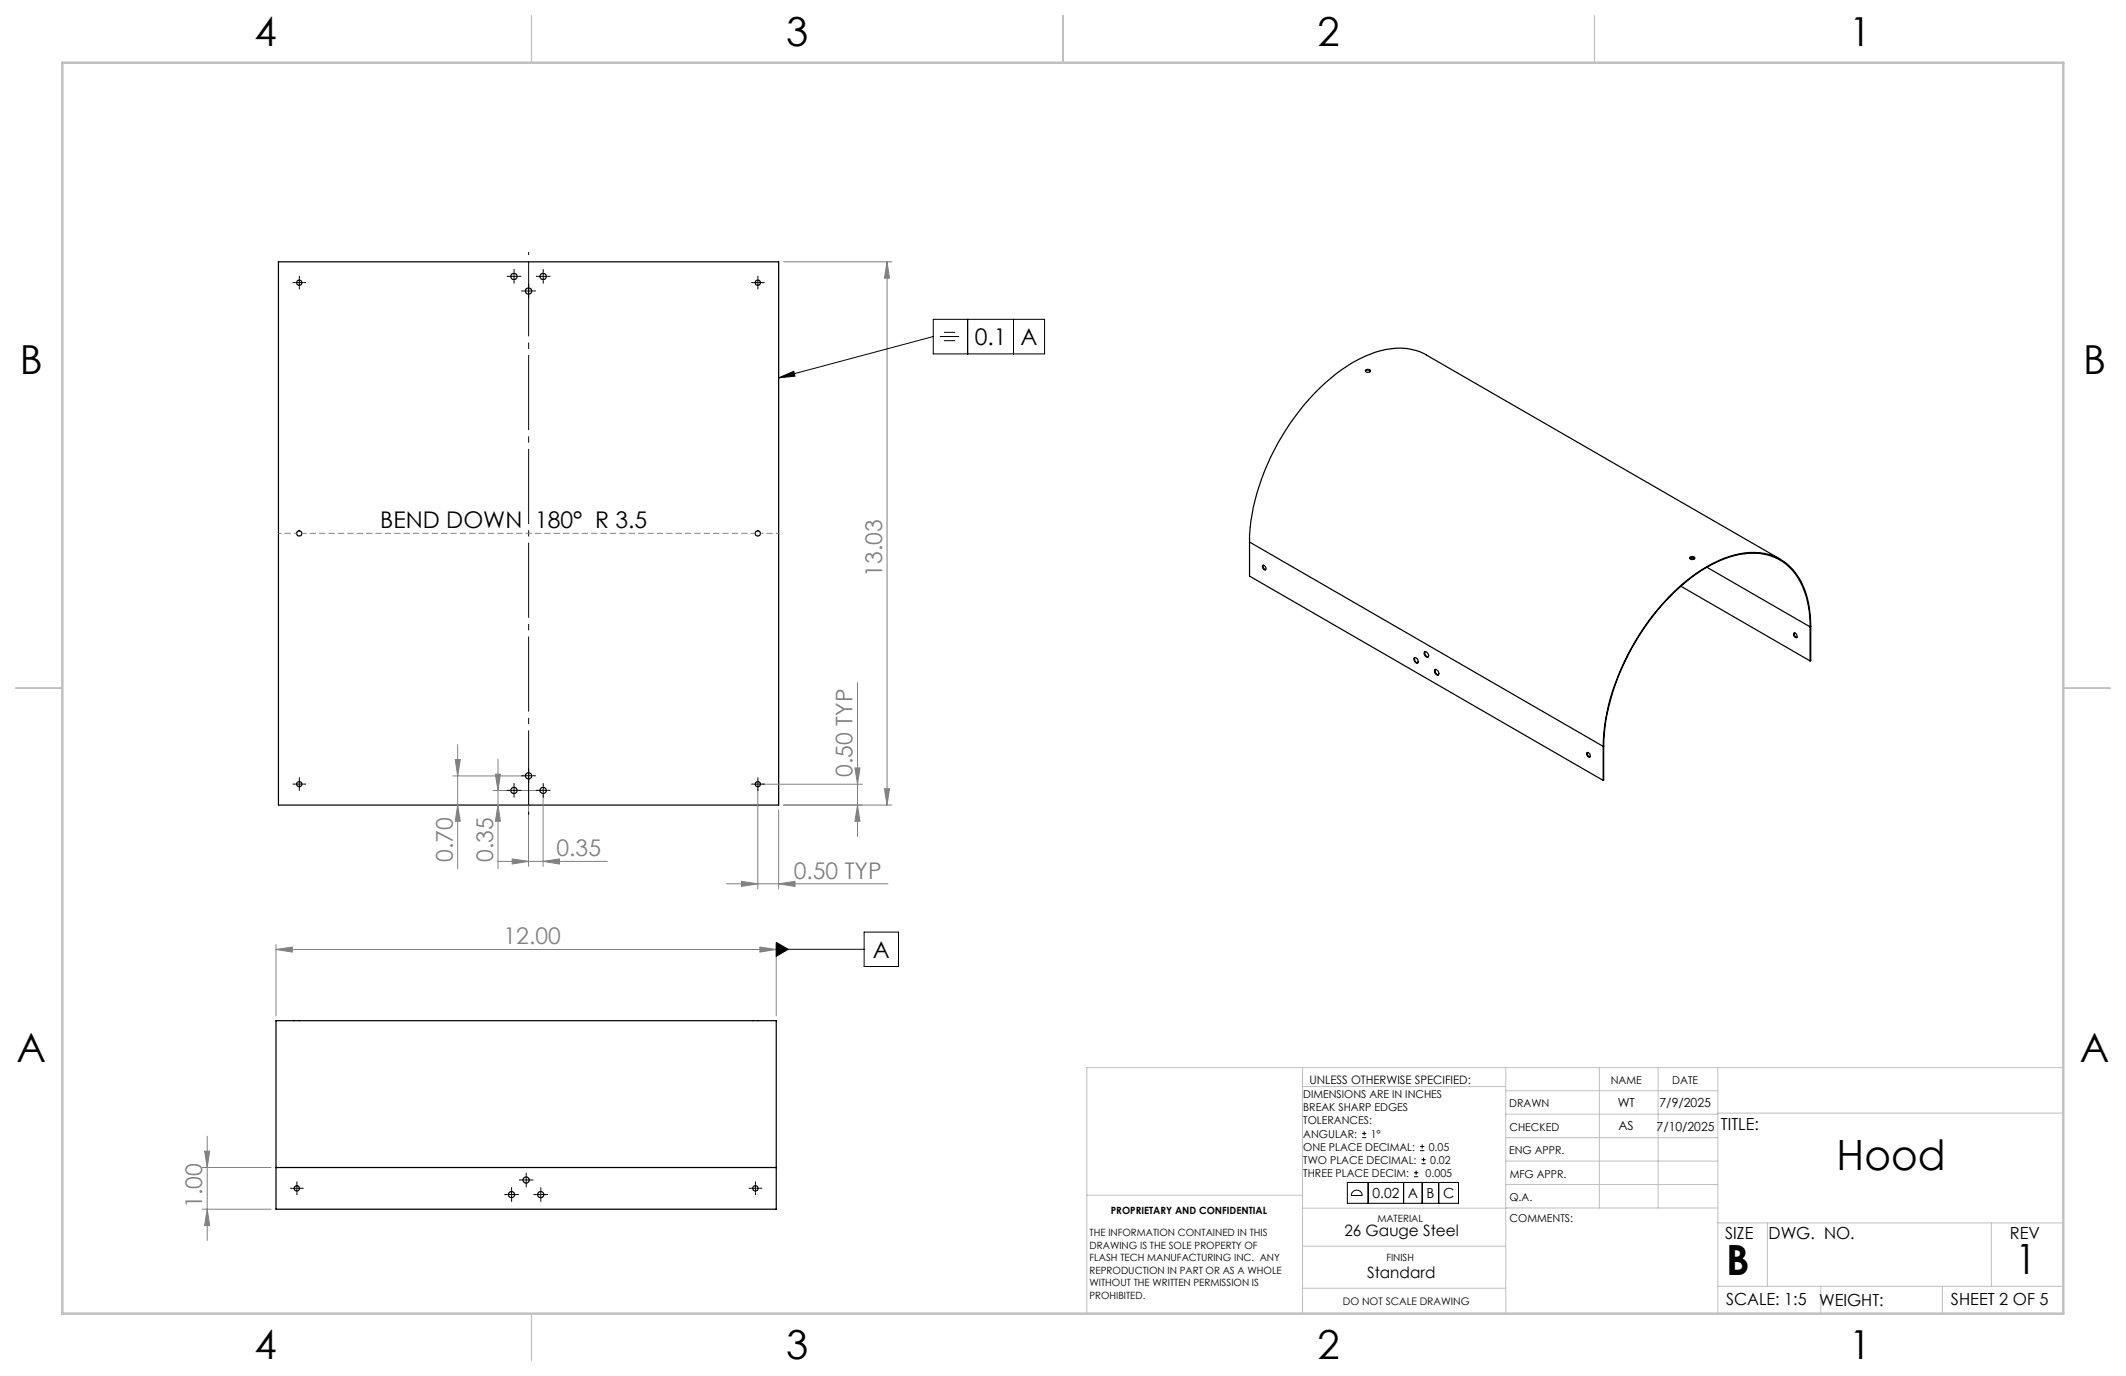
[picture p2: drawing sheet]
<svg xmlns="http://www.w3.org/2000/svg" width="432mm" height="279mm" viewBox="0 0 432 279" stroke-linecap="round" stroke-linejoin="round" font-family="sans-serif">
<path d="M60.9 107.8h-.3M154 107.8h-.2" fill="none" stroke="#000" stroke-width=".2" stroke-dasharray="1.3 .6" stroke-linecap="butt"/>
<g fill="none" stroke="#000" stroke-width=".25">
<path d="M56.6 53.2h101.6v110.3h-101.6zM277.3 75.4a.68 .68 0 0 1 1 0M277.4 75.2a.6 .6 0 0 1 .9 .2 .53 .53 0 0 1-.5 .2 .53 .53 0 0 1-.4-.4zM253.8 110.1a42.9 42.9 0 0 1 6.5-21.5 40.6 40.6 0 0 1 16.8-16.2 13.9 13.9 0 0 1 12.2-.5l72.3 41.7M253.8 110.1l71.8 41.5M253.8 110.1v6.9l71.8 41.5M256.5 114.8a.54 .54 0 0 1 .5 .3 .54 .54 0 0 1-.1 .6l-.4-.3-.1-.4zM256.6 114.8a.69 .69 0 0 0 .5 .9M341.4 119l26.2 15.2M343.2 113.4a.7 .7 0 0 1 1 0M343.3 113.1a.54 .54 0 0 1 .5-.1 .54 .54 0 0 1 .4 .5 .5 .5 0 0 1-.6 .2 .5 .5 0 0 1-.3-.6zM343.3 113.2l.6 .4"/>
<path d="M346.7 115.2l20.9 12.1M287.2 133.6a.62 .62 0 0 1 .7 .3 .62 .62 0 0 1-.1 .8l-.5-.4-.1-.4zM287.3 133.5a.81 .81 0 0 0 .7 1.1M289.3 132.4l.1-.1a.78 .78 0 0 1 .6 1.1 .74 .74 0 0 1-.7-1zM289.5 132.3a.79 .79 0 0 0 .6 1.1M291.4 136a.62 .62 0 0 1 .7 .3 .62 .62 0 0 1-.1 .8l-.3-.2-.3-.3zM291.5 135.9a.78 .78 0 0 0 .7 1.1M364.4 128.6a.56 .56 0 0 1 .5 .3 .56 .56 0 0 1-.1 .6l-.4-.3-.1-.4zM364.5 128.5a.68 .68 0 0 0 .5 .9M367.6 127.3a16.3 16.3 0 0 0-4.2-12.2 11.4 11.4 0 0 0-11.1-2.3 29.2 29.2 0 0 0-13.4 8.6 48.1 48.1 0 0 0-13 27.4l-.2 2.7M367.6 127.3v6.9M367.8 127.2a17.6 17.6 0 0 0-3.7-11.6 11.2 11.2 0 0 0-11.8-2.9 31.8 31.8 0 0 0-15.5 10.9 47.1 47.1 0 0 0-11.2 26.6v1.4"/>
<path d="M367.8 127.2l-.2 .1M367.8 127.2v6.9l-.2 .1M322.3 152.9a.49 .49 0 0 1 .6 .2 .49 .49 0 0 1-.1 .6l-.5-.5zM322.4 152.8a.64 .64 0 0 0 .5 .9M325.6 151.6v6.9M325.7 151.5l-.1 .1M325.7 151.5v6.9l-.1 .1M56.1 237.1v-29.8h101.6v29.8M56.1 237.1v8.4h101.6v-8.4M56.1 237.1h101.6"/>
<circle cx="60.8" cy="57.4" r=".53"/>
<circle cx="104.4" cy="56.1" r=".64"/>
<circle cx="107.4" cy="59.1" r=".64"/>
<circle cx="110.3" cy="56.1" r=".64"/>
<circle cx="153.9" cy="57.4" r=".53"/>
<circle cx="60.8" cy="108.3" r=".54"/>
<circle cx="153.9" cy="108.3" r=".54"/>
<circle cx="60.8" cy="159.2" r=".53"/>
<circle cx="107.3" cy="157.5" r=".63"/>
<circle cx="153.9" cy="159.2" r=".53"/>
<circle cx="104.4" cy="160.5" r=".63"/>
<circle cx="110.3" cy="160.5" r=".63"/>
<circle cx="106.9" cy="239.6" r=".63"/>
<circle cx="60.3" cy="241.3" r=".54"/>
<circle cx="103.9" cy="242.6" r=".63"/>
<circle cx="109.8" cy="242.6" r=".63"/>
<circle cx="153.4" cy="241.3" r=".54"/>
</g>
<path d="M159.1 53.2h22.1M180.2 53.2v110.3M159.1 163.5h22.1M179.6 160.2h1.1l-.5 3.3z" fill="none" stroke="#808080" stroke-width=".2"/>
<g fill="none" stroke="#c0c0c0" stroke-width=".2">
<path d="M264.5 216.8v49.8M305.8 216.8v49.8M324.8 216.8v28.5M336.8 216.8v28.5M348.9 216.8v49.8M419 216.8h-198.3v49.8M264.5 220.6h41.3M305.8 231h43.1M305.8 226.2h43.1M305.8 221.5h43.1M305.8 235.8h43.1M348.9 226h70.1"/>
<path d="M220.7 242.7h43.8M264.5 253h41.3M305.8 240.5h43.1M348.9 248.3h70.1M348.9 245.3h-84.4M359 248.3v12.9M404.5 248.3v12.9M264.5 261.6h41.3M348.9 261.2h70.1M369.8 261.2v5.4M394.5 261.2v5.4"/>
</g>
<path d="M107.9 3.2v9.5M215.9 3.2v9.5M323.8 3.2v9.5M3.1 139.7h9.6M419.1 139.7h9.5M107.9 266.7v9.6" fill="none" stroke="#c0c0c0" stroke-width=".25"/>
<path d="M12.7 12.7h406.4v254h-406.4z" fill="none" stroke="#c0c0c0" stroke-width=".5"/>
<path d="M179.6 160.2h1.1l-.5 3.3z" fill="#808080"/>
<path d="M180.2 53.2l.5 3.3h-1.1z" fill="none" stroke="#808080" stroke-width=".2"/>
<path d="M180.2 53.2l.5 3.3h-1.1z" fill="#808080"/>
<path d="M174.2 138.6v31.2M154.9 159.2h20.3M173.6 155.9h1.1l-.5 3.3zM159.1 163.5h16.1" fill="none" stroke="#808080" stroke-width=".2"/>
<path d="M173.6 155.9h1.1l-.5 3.3z" fill="#808080"/>
<path d="M174.2 163.5l.5 3.3h-1.1z" fill="none" stroke="#808080" stroke-width=".2"/>
<path d="M174.2 163.5l.5 3.3h-1.1z" fill="#808080"/>
<path d="M147.6 179.5h32.7M150.6 179l3.3 .5-3.3 .5zM153.9 160.2v20.3M158.2 164.5v16" fill="none" stroke="#808080" stroke-width=".2"/>
<path d="M150.6 179l3.3 .5-3.3 .5z" fill="#808080"/>
<path d="M158.2 179.5l3.3-.5v1z" fill="none" stroke="#808080" stroke-width=".2"/>
<path d="M158.2 179.5l3.3-.5v1z" fill="#808080"/>
<path d="M101.1 154.2v22.2M100.1 160.5h9.2M101.1 163.5l.5 3.3h-1z" fill="none" stroke="#808080" stroke-width=".2"/>
<path d="M101.1 163.5l.5 3.3h-1z" fill="#808080"/>
<path d="M100.6 157.2h1l-.5 3.3z" fill="none" stroke="#808080" stroke-width=".2"/>
<path d="M100.6 157.2h1l-.5 3.3z" fill="#808080"/>
<path d="M92 157.6h14.4M92.5 154.2h1l-.5 3.4zM93 151.2v25.2" fill="none" stroke="#808080" stroke-width=".2"/>
<path d="M92.5 154.2h1l-.5 3.4z" fill="#808080"/>
<path d="M93 163.5l.5 3.3h-1z" fill="none" stroke="#808080" stroke-width=".2"/>
<path d="M93 163.5l.5 3.3h-1z" fill="#808080"/>
<path d="M107.4 158.5v17.4M101 174.9h22.4M110.3 174.9l3.3-.5v1zM110.3 161.5v14.4" fill="none" stroke="#808080" stroke-width=".2"/>
<path d="M110.3 174.9l3.3-.5v1z" fill="#808080"/>
<path d="M104 174.4l3.4 .5-3.4 .5z" fill="none" stroke="#808080" stroke-width=".2"/>
<path d="M104 174.4l3.4 .5-3.4 .5z" fill="#808080"/>
<path d="M158.2 76.7l3-1.3 .3 1zM189.5 64.8h22.7v7.1h-22.7zM189.5 68.3l-31.3 8.4M190.9 68.3h3.9M191.7 67.5h2.3M191.7 69.2h2.3M196.5 64.8v7.1M205.8 64.8v7.1" fill="none" stroke="#000" stroke-width=".2"/>
<g fill="none" stroke="#000" stroke-width=".2" stroke-dasharray="15.2 1.3 1.3 1.3" stroke-linecap="butt">
<path d="M60 57.4h-.6M60.8 57.4h-.8M60.8 57.4v-.8M60.8 57.4h.8M60.8 57.4v.8M60.8 56.6v-.6M60.8 58.2v.5M61.6 57.4h.6M103.6 56.1h-.7M104.4 56.1h-.8M104.4 56.1v-.8M104.4 56.1h.8"/>
<path d="M104.4 56.1v.8M104.4 55.3v-.7M104.4 56.9v.7M105.2 56.1h.7M106.5 59.1h-.6M107.4 59.1h-.9M107.4 59.1v-.9M107.4 59.1h.8M107.4 59.1v.8M107.4 58.2v-.6M107.4 59.9v.6M108.2 59.1h.6"/>
<path d="M109.5 56.1h-.6M110.3 56.1h-.8M110.3 56.1v-.8M110.3 56.1h.9M110.3 56.1v.8M110.3 55.3v-.7M110.3 56.9v.7M111.2 56.1h.6M153.1 57.4h-.5M153.9 57.4h-.8M153.9 57.4v-.8M153.9 57.4h.9"/>
<path d="M153.9 57.4v.8M153.9 56.6v-.6M153.9 58.2v.5M154.8 57.4h.5M60 159.2h-.6M60.8 159.2h-.8M60.8 159.2v-.8M60.8 159.2h.8M60.8 159.2v.8M60.8 158.4v-.5M61.6 159.2h.6M104.4 159.6v-.6"/>
<path d="M106.5 157.5h-.6M107.4 157.5h-.9M107.4 157.5v-.8M107.4 157.5h.8M107.4 157.5v.9M107.4 156.7v-.6M107.4 158.4v.6M108.2 157.5h.6M110.3 159.6v-.6M153.1 159.2h-.5M153.9 159.2h-.8M153.9 159.2v-.8"/>
<path d="M153.9 159.2h.9M153.9 159.2v.8M153.9 158.4v-.5M154.8 159.2h.5M60.8 160v.6M103.6 160.5h-.7M104.4 160.5h-.8M104.4 160.5v-.9M104.4 160.5h.8M104.4 160.5v.8M104.4 161.3v.7M105.2 160.5h.7"/>
<path d="M109.5 160.5h-.6M110.3 160.5h-.8M110.3 160.5v-.9M110.3 160.5h.9M110.3 160.5v.8M110.3 161.3v.7M111.2 160.5h.6M153.9 160v.6"/>
</g>
<path d="M107.4 165.4v-114.2" fill="none" stroke="#000" stroke-width=".2" stroke-dasharray="15.2 1.3 1.3 1.3" stroke-dashoffset="-1.9" stroke-linecap="butt"/>
<path d="M56.6 108.3h3.7M154.5 108.3h3.7" fill="none" stroke="#808080" stroke-width=".2" stroke-dasharray="1.3 .6" stroke-dashoffset=".7" stroke-linecap="butt"/>
<path d="M61.3 108.3h92.1" fill="none" stroke="#808080" stroke-width=".2" stroke-dasharray="1.3 .6" stroke-dashoffset=".3" stroke-linecap="butt"/>
<path d="M158.2 76.7l3-1.3 .3 1z" fill="#000"/>
<path d="M41.1 237.1h14M42.1 230.7v21.2M41.1 245.5h14M42.1 245.5l.5 3.3h-1z" fill="none" stroke="#808080" stroke-width=".2"/>
<path d="M42.1 245.5l.5 3.3h-1z" fill="#808080"/>
<path d="M41.6 233.8h1l-.5 3.3z" fill="none" stroke="#808080" stroke-width=".2"/>
<path d="M41.6 233.8h1l-.5 3.3z" fill="#808080"/>
<path d="M56.1 192.8l3.3-.5v1zM56.1 191.8v14.5M56.1 192.8h101.6M157.7 191.8v14.5" fill="none" stroke="#808080" stroke-width=".2"/>
<path d="M56.1 192.8l3.3-.5v1z" fill="#808080"/>
<path d="M154.3 192.3l3.4 .5-3.4 .5z" fill="none" stroke="#808080" stroke-width=".2"/>
<path d="M154.3 192.3l3.4 .5-3.4 .5z" fill="#808080"/>
<g fill="none" stroke="#000" stroke-width=".2">
<path d="M157.7 191.3l2.4 1.5-2.4 1.4zM157.7 192.8h17.8M175.5 189.3h7v7h-7zM276.6 231h.9M276.6 230.2h.9M277.1 229.7v.9M287.2 238.9h.8M287.2 238.1h.8M287.6 237.7v.8M288.4 233.6h.9M288.4 232.8h.9M288.7 236.3h.9"/>
<path d="M288.7 235.5h.9M288.9 232.4v.8M289.1 235.1v.8M273.6 240.1h22.6v4.2h-22.6zM274.8 241.9a1.13 1.13 0 0 1 1.2-.2 1.13 1.13 0 0 1 .7 1h-2.2v-.4zM277.9 240.1v4.2M285.1 240.1v4.2M288.9 240.1v4.2M292.2 240.1v4.2"/>
</g>
<g fill="none" stroke="#000" stroke-width=".2" stroke-dasharray="15.2 1.3 1.3 1.3" stroke-linecap="butt">
<path d="M106 239.6h-.6M106.9 239.6v-.8M106.9 239.6h-.9M106.9 239.6v.8M106.9 239.6h.8M106.9 238.8v-.7M107.7 239.6h.6M59.5 241.3h-.6M60.3 241.3v-.8M60.3 241.3h-.8M60.3 241.3v.8M60.3 241.3h.8"/>
<path d="M60.3 240.5v-.6M60.3 242.1v.5M61.1 241.3h.6M103.1 242.6h-.7M103.9 242.6v-.9M103.9 242.6h-.8M103.9 242.6v.8M103.9 242.6h.8M103.9 241.7v-.6M103.9 243.4v.6M104.7 242.6h.7M106.9 240.4v.7"/>
<path d="M109 242.6h-.6M109.8 242.6v-.9M109.8 242.6h-.8M109.8 242.6v.8M109.8 242.6h.9M109.8 241.7v-.6M109.8 243.4v.6M110.7 242.6h.6M152.6 241.3h-.5M153.4 241.3v-.8M153.4 241.3h-.8M153.4 241.3v.8"/>
<path d="M153.4 241.3h.9M153.4 240.5v-.6M153.4 242.1v.5M154.3 241.3h.5"/>
</g>
<path d="M157.7 191.3l2.4 1.5-2.4 1.4z" fill="#000"/>
<g font-size="8.5">
<text x="373" y="237.6">Hood</text>
<text x="350.6" y="258.9">B</text>
<text x="409.3" y="258.8">1</text>
</g>
<g font-size="8.1">
<text x="51.7" y="9.3">4</text>
<text x="159.7" y="9.3">3</text>
<text x="267.6" y="9.3">2</text>
<text x="375.6" y="9.3">1</text>
<text x="4" y="76">B</text>
<text x="423.1" y="76">B</text>
<text x="3.3" y="215.7">A</text>
<text x="422.4" y="215.7">A</text>
<text x="51.7" y="276">4</text>
<text x="159.7" y="276">3</text>
<text x="267.6" y="276">2</text>
<text x="375.6" y="276">1</text>
</g>
<g font-size="4.7">
<text x="198" y="70.1">0.1</text>
<text x="207.3" y="70.1">A</text>
<text x="77.2" y="107.2">BEND DOWN 180° R 3.5</text>
<text x="177.3" y="194.5">A</text>
</g>
<g font-size="4.7" fill="#808080">
<text x="179.2" y="117.1" transform="rotate(-90 179.2 117.1)">13.03</text>
<text x="173.2" y="157.7" transform="rotate(-90 173.2 157.7)">0.50 TYP</text>
<text x="113" y="173.9">0.35</text>
<text x="92" y="175" transform="rotate(-90 92 175)">0.70</text>
<text x="100.1" y="175" transform="rotate(-90 100.1 175)">0.35</text>
<text x="161.2" y="178.4">0.50 TYP</text>
<text x="102.3" y="191.8">12.00</text>
<text x="41.1" y="245.2" transform="rotate(-90 41.1 245.2)">1.00</text>
</g>
<g font-size="3.4">
<text x="349.5" y="229.4">TITLE:</text>
<text x="350.4" y="251.5">SIZE</text>
<text x="359.2" y="251.5">DWG. NO.</text>
<text x="408.2" y="251.6">REV</text>
<text x="350.6" y="265.1">SCALE: 1:5</text>
<text x="369.5" y="265.2">WEIGHT:</text>
<text x="396.3" y="265.1">SHEET 2 OF 5</text>
</g>
<g font-size="3.2">
<text x="273" y="251">26 Gauge Steel</text>
<text x="277.7" y="259.5">Standard</text>
</g>
<g font-size="2.8">
<text x="278.8" y="243.3">0.02</text>
<text x="285.9" y="243.3">A</text>
<text x="289.7" y="243.3">B</text>
<text x="293.1" y="243.3">C</text>
</g>
<g font-size="2.5">
<text x="328.6" y="224.7">WT</text>
<text x="337.1" y="224.8">7/9/2025</text>
<text x="328.7" y="229.5">AS</text>
<text x="336.5" y="229.6">7/10/2025</text>
</g>
<text font-size="2.4" x="265.9" y="220">UNLESS OTHERWISE SPECIFIED:</text>
<g font-size="2.2">
<text x="327.1" y="220">NAME</text>
<text x="339.6" y="220.1">DATE</text>
<text x="264.7" y="223">DIMENSIONS ARE IN INCHES</text>
<text x="264.7" y="225.7">BREAK SHARP EDGES</text>
<text x="306.5" y="224.8">DRAWN</text>
<text x="264.7" y="228.3">TOLERANCES:</text>
<text x="264.7" y="231">ANGULAR:</text>
<text x="264.7" y="233.6">ONE PLACE DECIMAL:</text>
<text x="278.4" y="231">1°</text>
<text x="290.2" y="233.6">0.05</text>
<text x="306.6" y="229.7">CHECKED</text>
<text x="264.7" y="236.3">TWO PLACE DECIMAL:</text>
<text x="264.7" y="238.9">THREE PLACE DECIM:</text>
<text x="289.6" y="238.9">0.005</text>
<text x="290.5" y="236.3">0.02</text>
<text x="306.5" y="234.4">ENG APPR.</text>
<text x="306.6" y="239.1">MFG APPR.</text>
<text x="306.6" y="243.8">Q.A.</text>
<text x="306.6" y="248">COMMENTS:</text>
</g>
<text font-size="2.1" x="272.7" y="265.1">DO NOT SCALE DRAWING</text>
<g font-size="2">
<text x="221.3" y="251.1">THE INFORMATION CONTAINED IN THIS</text>
<text x="225.6" y="246.5">PROPRIETARY AND CONFIDENTIAL</text>
<text x="279.8" y="248">MATERIAL</text>
<text x="221.3" y="253.6">DRAWING IS THE SOLE PROPERTY OF</text>
<text x="221.3" y="256.1">FLASH TECH MANUFACTURING INC. ANY</text>
<text x="281.6" y="256.1">FINISH</text>
<text x="221.3" y="258.6">REPRODUCTION IN PART OR AS A WHOLE</text>
<text x="221.3" y="261.2">WITHOUT THE WRITTEN PERMISSION IS</text>
<text x="221.3" y="263.7">PROHIBITED.</text>
</g>
</svg>
